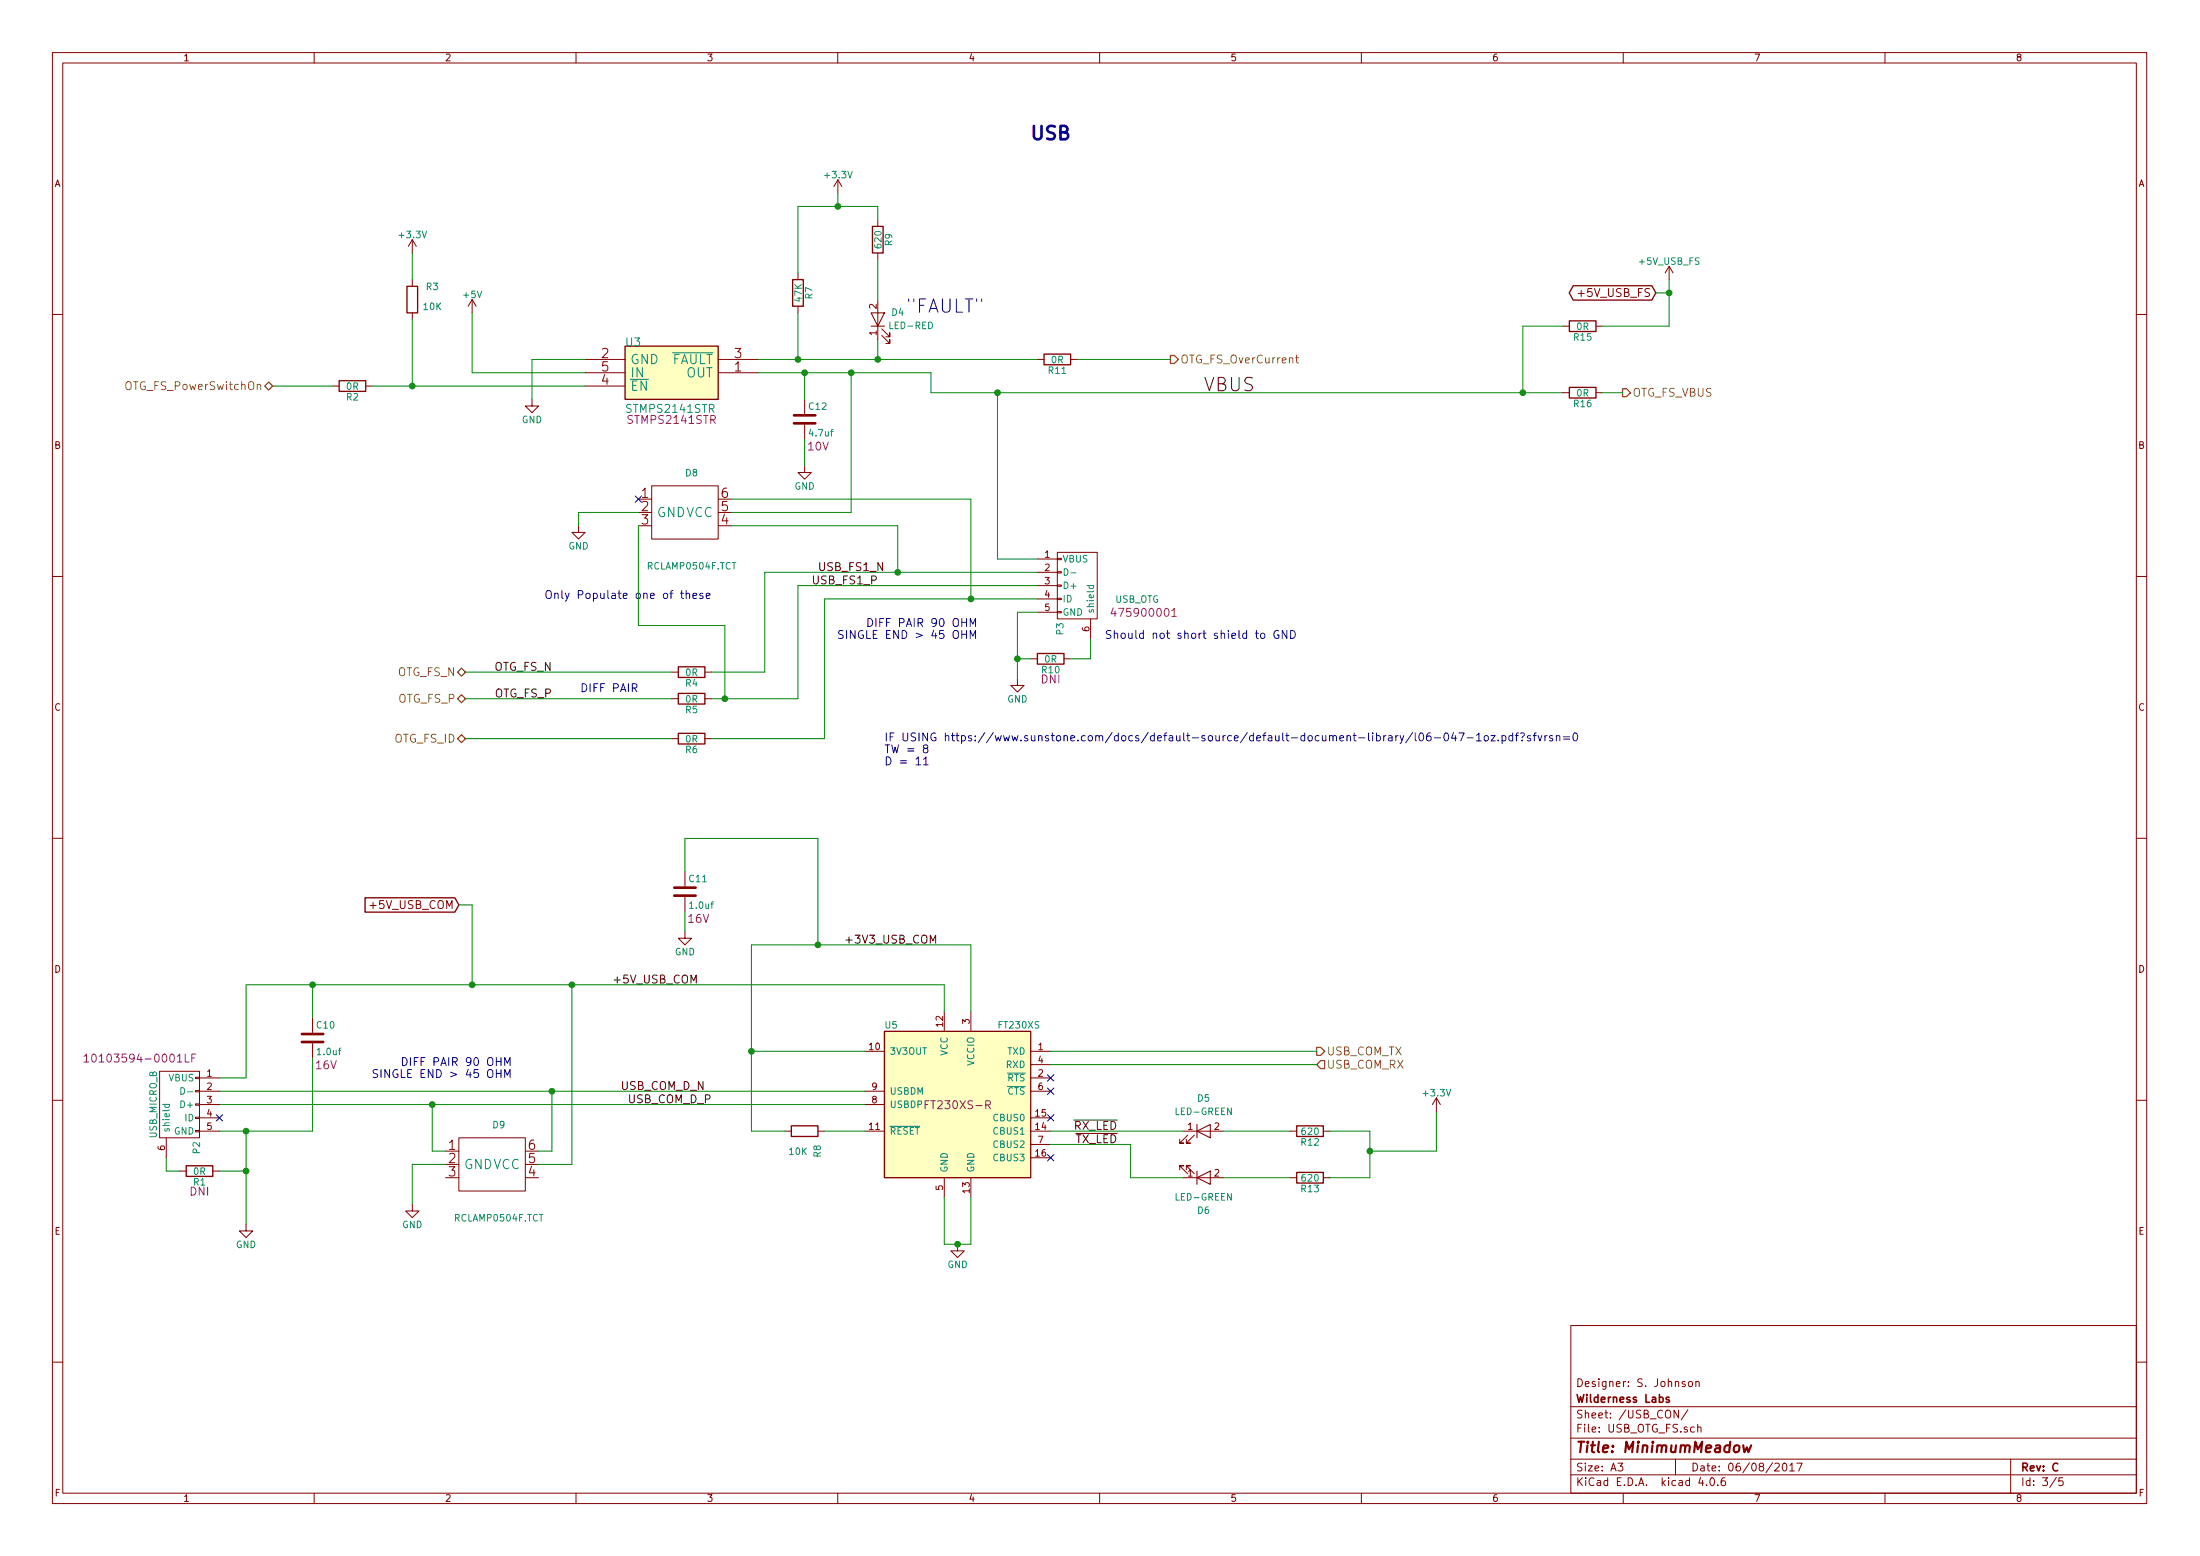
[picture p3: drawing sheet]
<svg xmlns="http://www.w3.org/2000/svg" width="420mm" height="297mm" viewBox="0 0 420 297" stroke-linecap="round" stroke-linejoin="round" font-family="sans-serif">
<g fill="none" stroke="#840000" stroke-width=".19">
<path d="M10 10h400v277h-400zM12 12h396v273.1h-396zM60 10v2M110 10v2M160 10v2M210 10v2M260 10v2M310 10v2M360 10v2M160 34.3l-.7 1.3M160 34.3v2.6M160 34.3l.8 1.3"/>
<path d="M78.7 45.8v2.5M78.7 53.4v1.2M78.7 59.7v1.3M78.7 45.8l-.7 1.2M78.7 45.8l.8 1.2M90.2 57.2l-.8 1.3M90.2 57.2v2.5M90.2 57.2l.7 1.3M152.4 52.1v1.3M152.4 58.5v1.2M167.6 41.9v1.3M167.6 48.3v1.3"/>
<path d="M167.6 57.2v7.6M318.8 50.8l-.8 1.3M318.8 50.8v2.6M318.8 50.8l.7 1.3M10 60h2M63.5 73.7h1.3M69.8 73.7h1.3M101.6 76.2v1.3h1.3l-1.3 1.3-1.3-1.3h1.3M111.8 71.2h7.6M111.8 68.6h7.6M111.8 73.7h7.6M137.2 71.2h7.6"/>
<path d="M137.2 68.6h7.6M153.7 76.2v2.8M168.4 64l1.5 1.6v-.8v.8h-.7M168.4 62.8l1.5 1.5v-.8v.8h-.7M198.1 68.6h1.3M204.5 68.6h1.2M298.4 75h1.3M298.4 62.3h1.3M304.8 75h1.3M304.8 62.3h1.3M408 60h2M124.5 92.7h12.7v10.2h-12.7z"/>
<path d="M153.7 88.9v1.3h1.2l-1.2 1.3-1.3-1.3h1.3M153.7 81.1v2.8M10 110h2M110.5 100.4v1.2h1.3l-1.3 1.3-1.3-1.3h1.3M198.1 106.7h3.8M198.1 109.3h3.8M198.1 111.8h3.8M198.1 114.3h3.8M198.1 116.9h3.8M201.9 105.4h7.6v12.7h-7.6zM201.9 106.6h.8v.2h-.8zM201.9 109.1h.8v.3h-.8z"/>
<path d="M201.9 111.7h.8v.2h-.8zM201.9 114.2h.8v.3h-.8zM201.9 116.7h.8v.3h-.8zM208.3 118.1v3.9M408 110h2M128.3 128.3h1.2M128.3 133.4h1.2M134.6 128.3h1.3M134.6 133.4h1.3M194.3 129.6v1.2h1.3l-1.3 1.3-1.3-1.3h1.3M196.8 125.8h1.3M203.2 125.8h1.3"/>
<path d="M128.3 141h1.2M134.6 141h1.3M10 160h2M130.8 177.8v1.3h1.3l-1.3 1.3-1.3-1.3h1.3M130.8 166.4v2.8M130.8 171.2v2.8M408 160h2M59.7 194.3v2.8M59.7 199.2v2.8M180.3 193.1v3.8M185.4 193.1v3.8M10 210h2"/>
<path d="M30.5 204.5h7.6v12.7h-7.6zM31.7 217.2v3.8M37.3 205.6h.8v.3h-.8zM37.3 208.2h.8v.2h-.8zM37.3 210.7h.8v.3h-.8zM37.3 213.3h.8v.2h-.8zM37.3 215.8h.8v.3h-.8zM38.1 205.8h3.8M38.1 208.3h3.8M38.1 210.9h3.8M38.1 215.9h3.8M38.1 213.4h3.8"/>
<path d="M87.6 217.2h12.7v10.2h-12.7zM149.9 215.9h1.2M156.2 215.9h1.3M165.1 200.7h3.8M165.1 208.3h3.8M165.1 210.9h3.8M165.1 215.9h3.8M196.8 200.7h3.9M196.8 205.8h3.9M196.8 203.2h3.9M196.8 208.3h3.9M196.8 218.5h3.9"/>
<path d="M196.8 215.9h3.9M196.8 213.4h3.9M226.1 215.9h7.6M226.8 216.7l-1.5 1.5h.8h-.8v-.7M228.1 216.7l-1.5 1.5h.7h-.7v-.7M246.4 215.9h1.2M252.7 215.9h1.3M274.3 209.6l-.7 1.3M274.3 209.6v2.5M274.3 209.6l.8 1.3M408 210h2M34.3 223.6h1.3"/>
<path d="M40.6 223.6h1.3M47 233.7v1.3h1.3l-1.3 1.3-1.3-1.3h1.3M78.7 229.9v1.3h1.3l-1.3 1.2-1.2-1.2h1.2M180.3 224.8v3.8M182.9 237.5v1.3h1.2l-1.2 1.3-1.3-1.3h1.3M185.4 224.8v3.8M196.8 221h3.9M225.3 223.3v-.8h.8h-.8l1.5 1.6M226.1 224.8h7.6M226.6 223.3v-.8h.7h-.7l1.5 1.6M246.4 224.8h1.2M252.7 224.8h1.3"/>
<path d="M300 253h108v32.1h-108zM10 260h2M300 278.5h108M300 274.5h108M300 268.5h108M309 279.3h.9l-.5 .6 .5 .1v.7l-.2 .1-.7-.1M320 278.5v3M320.6 269.2v1.5l-.9-1.5v1.5M321.8 263.8a.37 .37 0 0 0-.6 .1l.1 .2 .5 .2 .1 .1-.2 .3-.5-.1M322.4 269.1l-1.3 2M322.5 263.8l.2-.1 .5 .1v.6l-.1 .2-.4 .1-.2-.1zM323.9 263.8l.2-.1 .4 .1v.9"/>
<path d="M323.9 263.7v1M324.2 272.5l.2-.1 .4 .1 .1 .9M324.2 271.9v1.5M339 279.5l.5-.2 .3 .4-.9 1.1h.9M340.5 279.5l.2-.2a.81 .81 0 0 1 .6 .6 .81 .81 0 0 1-.3 .8l-.1 .1a.79 .79 0 0 1-.4-1.3zM341.8 279.7l.4-.4v1.5M343.2 279.3h1l-.7 1.5M384 278.5v6.6M408 260h2M60 285.1v1.9M110 285.1v1.9M160 285.1v1.9"/>
<path d="M210 285.1v1.9M260 285.1v1.9M300 281.5h108M310 285.1v1.9M324.8 282l-.4 1.1h1M325.9 283.5v.1M326.7 282.3l.2-.2a.81 .81 0 0 1 .6 .6 .81 .81 0 0 1-.3 .8l-.1 .1a.79 .79 0 0 1-.4-1.3zM328.1 283.5v.1M329.4 282.1a.59 .59 0 0 0-.7 .6l.1 .8 .2 .1 .5-.1 .1-.5-.2-.3h-.4l-.3 .3M341.8 280.8h.9M360 285.1v1.9M392.7 282l-1.2 2"/>
<path d="M394 282.1h-.8v.7l.2-.1h.5l.1 .3v.5l-.2 .1-.6-.1"/>
</g>
<path d="M332.9 275.9l.2 1.3 .5-.9 .3 .9 .5-1.3" fill="none" stroke="#840000" stroke-width=".41"/>
<path d="M318.8 266.8a.37 .37 0 0 0-.6 .1l.1 .2 .5 .2v.1l-.2 .3-.4-.1" fill="none" stroke="#840000" stroke-width=".3"/>
<path d="M49.1 73.5l.1-.1a.36 .36 0 0 1 .6 .2v.8M247.4 68.3h.6M247.6 67.8v1.3l.4 .2" fill="none" stroke="#848400" stroke-width=".19"/>
<path d="M51.3 72.9l.8 .8-.8 .8-.8-.8zM223.5 67.9h.8l.7 .7-.7 .8h-.8zM309.9 74.2h.7l.8 .8-.8 .7h-.7zM88.1 127.5l.8 .8-.8 .8-.7-.8zM88.1 132.6l.8 .8-.8 .7-.7-.7zM87.4 141l.7-.8 .8 .8-.8 .8zM251.5 199.9h.7l.8 .8-.8 .8h-.7zM252.2 202.5h.8v1.5h-.8l-.7-.8z" fill="none" stroke="#848400" stroke-width=".25"/>
<g fill="none" stroke="#840000" stroke-width=".25">
<path d="M77.7 54.6h2.1v5.1h-2.1zM151.4 53.4h2v5.1h-2zM166.6 43.2h2.1v5.1h-2.1zM300.5 54.5h15l.7 1.4-.7 1.4h-15l-.8-1.4zM64.8 72.7h5v2h-5zM119.4 66.1h17.8v10.1h-17.8zM199.4 67.6h5.1v2h-5.1zM299.7 74h5.1v2h-5.1zM299.7 61.3h5.1v2h-5.1zM129.5 127.3h5.1v2h-5.1zM129.5 132.4h5.1v2h-5.1zM129.5 140h5.1v2h-5.1z"/>
<path d="M198.1 124.8h5.1v2h-5.1zM69.7 171.4h17.2l.7 1.4-.7 1.3h-17.2zM168.9 196.9h27.9v27.9h-27.9zM151.1 214.9h5.1v2.1h-5.1zM247.6 214.9h5.1v2.1h-5.1zM35.6 222.5h5v2.1h-5zM247.6 223.8h5.1v2h-5.1z"/>
</g>
<g fill="#ffffc2" stroke="#ffffc2" stroke-width=".19">
<path d="M119.4 66.1h17.8v10.1h-17.8z"/>
<path d="M168.9 196.9h27.9v27.9h-27.9z"/>
</g>
<path d="M128.4 67.3h7.7M203.3 108.6a.64 .64 0 0 1 .7 .6 .64 .64 0 0 1-.7 .6zM204.5 109.4h1M207.6 111.8h1.3M208.1 111.8l-.1 .3 .3 .3 .5-.1v-.5M31.1 210.8h1.2M31.5 210.8v.4l.2 .2 .6-.1v-.5M34.5 207.6a.64 .64 0 0 1 .8 .7 .64 .64 0 0 1-.8 .6zM35.8 208.4h1M169.9 215h5.8M192.4 204.9h3.4M192.4 207.4h3.4" fill="none" stroke="#008484" stroke-width=".19"/>
<g fill="none" stroke="#008400" stroke-width=".19">
<path d="M160 36.9v2.5M78.7 48.3v5.1M90.2 59.7v11.5h21.6M152.4 59.7v8.9M167.6 41.9v-2.5h-15.2v12.7M167.6 49.6v7.6M316.2 55.9h2.6M318.8 53.4v8.9h-12.7M52.1 73.7h11.4M71.1 73.7h40.7M78.7 61v12.7M111.8 68.6h-10.2v7.6"/>
<path d="M144.8 68.6h53.3M144.8 71.2h33v3.8h120.6M153.7 71.2v5M162.6 71.2v26.6h-22.9M167.6 64.8v3.8M190.5 75v31.7h7.6M205.7 68.6h17.8M298.4 62.3h-7.6v12.7M306.1 75h3.8M121.9 97.8h-11.4v2.6M139.7 95.3h45.7v19M153.7 83.9v5"/>
<path d="M121.9 100.4v19h16.5v14M139.7 100.4h31.7v8.9M198.1 111.8h-45.7v21.6h-16.5M198.1 116.9h-3.8v12.7M198.1 109.3h-52.1v19h-10.1M198.1 114.3h-40.6v26.7h-21.6M88.9 133.4h39.4M88.9 128.3h39.4M194.3 125.8h2.5M208.3 122v3.8h-3.8M88.9 141h39.4M87.6 172.8h2.6v15.2"/>
<path d="M130.8 166.4v-6.3h25.4v20.3M130.8 174v3.8M59.7 188v6.3M109.2 188v34.3h-6.3M180.3 193.1v-5.1h-133.3v17.8h-5.1M185.4 193.1v-12.7h-41.9v35.5h6.4M41.9 208.3h123.2M41.9 210.9h123.2M47 215.9v17.8M59.7 202v13.9h-17.8M82.5 210.9v8.8h2.6M105.4 208.3v11.4h-2.5"/>
<path d="M143.5 200.7h21.6M157.5 215.9h7.6M200.7 200.7h50.8M200.7 203.2h50.8M200.7 215.9h25.4M200.7 218.5h15.2v6.3h10.2M233.7 215.9h12.7M254 215.9h7.6v8.9h-7.6M274.3 212.1v7.6h-12.7M31.7 221v2.6h2.6M41.9 223.6h5.1M85.1 222.3h-6.4v7.6"/>
<path d="M180.3 228.6v8.9h5.1v-8.9M233.7 224.8h12.7"/>
</g>
<g fill="#008400" stroke="#008400" stroke-width=".25">
<circle cx="152.4" cy="68.6" r=".51"/>
<circle cx="160" cy="39.4" r=".51"/>
<circle cx="167.6" cy="68.6" r=".51"/>
<circle cx="78.7" cy="73.7" r=".51"/>
<circle cx="194.3" cy="125.8" r=".51"/>
<circle cx="190.5" cy="75" r=".51"/>
<circle cx="153.7" cy="71.2" r=".51"/>
<circle cx="290.8" cy="75" r=".51"/>
<circle cx="156.2" cy="180.4" r=".51"/>
<circle cx="182.9" cy="237.5" r=".51"/>
<circle cx="143.5" cy="200.7" r=".51"/>
<circle cx="47" cy="223.6" r=".51"/>
<circle cx="59.7" cy="188" r=".51"/>
<circle cx="47" cy="215.9" r=".51"/>
<circle cx="261.6" cy="219.7" r=".51"/>
<circle cx="171.5" cy="109.3" r=".51"/>
<circle cx="90.2" cy="188" r=".51"/>
<circle cx="162.6" cy="71.2" r=".51"/>
<circle cx="138.4" cy="133.4" r=".51"/>
<circle cx="185.4" cy="114.3" r=".51"/>
<circle cx="109.2" cy="188" r=".51"/>
<circle cx="105.4" cy="208.3" r=".51"/>
<circle cx="82.6" cy="210.9" r=".51"/>
<circle cx="318.8" cy="55.9" r=".51"/>
</g>
<path d="M166.4 59.7h2.5l-1.3 2.6zM166.4 62.3h2.5M228.6 215.9l2.5-1.2v2.5zM228.6 214.7v2.5M228.6 224.8l2.5-1.2v2.5zM228.6 223.6v2.5" fill="none" stroke="#840000" stroke-width=".2"/>
<path d="M212.6 116.1l-.4 1.1h1M223.8 116.6l.5-.5v1.6M223.8 117.7h.9M16.1 201.7l.4-.5v1.6M16.1 202.8h.8M35.4 201.2v1.6h.7M36.6 202h.5M37.4 201.2h-.8v1.6M176.7 210.9h.5M177.4 210.1h-.7v1.5" fill="none" stroke="#840084" stroke-width=".19"/>
<g fill="none" stroke="#0000c2" stroke-width=".19">
<path d="M104.3 113a.5 .5 0 0 1 .6-.3 .5 .5 0 0 1 .4 .5l-.1 .9a.53 .53 0 0 1-.6 .2 .53 .53 0 0 1-.3-.5zM105.9 113.4l.1-.1a.36 .36 0 0 1 .6 .2v.8M105.9 113.2v1.1M107.3 112.7v1.4l.2 .2M134.9 113.8l.7-.2-.1-.3-.4-.1-.2 .3 .1 .7h.5M165.8 118.1a.77 .77 0 0 1 .9 .7 .77 .77 0 0 1-.9 .8zM161 120.4a.62 .62 0 0 0-.8 .1v.4l.8 .4v.4a.62 .62 0 0 1-.9 .1M161.7 120.4v1.5M163.3 120.4v1.5l-.9-1.5v1.5M212.2 120.4a.62 .62 0 0 0-.8 .1v.4l.7 .4v.4a.62 .62 0 0 1-.8 .1M212.8 121l.1-.1a.36 .36 0 0 1 .6 .2v.8M212.8 120.4v1.5"/>
<path d="M214.2 121l.2-.1 .4 .1 .1 .6-.1 .2-.4 .1-.2-.2zM246.5 120.4a.77 .77 0 0 1 .9 .7 .77 .77 0 0 1-.9 .8zM273.2 139.9l-.5 .1a.99 .99 0 0 0 0 1.4l.6-.1v-.5l-.3-.3h-.3l-.3 .3M277.6 139.8l-.4 1.1h1M278.6 139.9h1l-.6 1.5M288.9 139.9v1.5M290 139.9l-.4 .2v1.3M290.4 140l.5-.1a.39 .39 0 0 1 .2 .4 .39 .39 0 0 1-.3 .4l-.1 .2M293.4 139.9l-.4 .2v1.3M174.9 146h.9M176.4 144.9l.4-.4v1.5M176.4 146h.9"/>
<path d="M176.6 142.9l-.3-.3 .1-.2 .2-.2 .5 .1 .1 .2-.1 .2-.6 .2-.2 .2v.3l.3 .3h.3l.3-.3v-.3l-.3-.2M271.1 140.1l.3-.2a.81 .81 0 0 1 .5 .8 .81 .81 0 0 1-.5 .7l-.3-.1-.1-.4zM274 140.9h1.1M275.9 140.1l.2-.2a.81 .81 0 0 1 .6 .8 .81 .81 0 0 1-.6 .7l-.2-.1-.1-.4zM278 140.4v1M280.2 140.9h1.2M282 140.3l.4-.4v1.5M282 141.4h.9M283.5 140.6l.2-.2 .5 .2 .1 .6-.2 .2h-.4l-.2-.1zM284.8 140.4h.7l-.7 1h.7M286.1 141.3v.1M286.9 140.5l.4-.1 .3 .3v.5l-.1 .2h-.6"/>
<path d="M286.9 140.4v1.5M288.9 140.5l-.4-.1-.3 .3v.5l.1 .2h.6M289.4 140.4h.6M290.7 141.3v.1M292.3 140.5l-.4-.1-.2 .3 .1 .2 .5 .1v.4h-.6M292.8 140.4h.6M293.8 140.4l.3 1 .4-1M295 140.4v1M295.5 140.4l-.3 .1-.2 .2M296.5 140.5l-.4-.1-.2 .3 .1 .2 .5 .1v.4h-.6M297.2 140.6l.1-.1a.36 .36 0 0 1 .6 .2v.7M297.2 140.4v1"/>
<path d="M298.6 140.7h1.2M298.6 141.1h1.2M300.6 140.1l.2-.2a.81 .81 0 0 1 .5 .8 .81 .81 0 0 1-.5 .7l-.2-.1-.2-.4zM72.1 204.3a.62 .62 0 0 0-.8 0v.5l.8 .3v.4a.62 .62 0 0 1-.9 .1M72.8 204.2v1.5M74.4 204.2v1.5l-.9-1.5v1.5M76.9 201.9a.77 .77 0 0 1 .9 .8 .77 .77 0 0 1-.9 .7z"/>
</g>
<path d="M151.6 79.3h4.1M151.6 80.8h4.1M128.8 171h4M128.8 169.5h4M57.7 198.9h4M57.7 197.4h4" fill="none" stroke="#840000" stroke-width=".51"/>
<path d="M161.6 179.5h1.1M205.1 213.8h8.3M205.4 216.4h8" fill="none" stroke="#000" stroke-width=".19"/>
<path d="M121.3 94.7l1.2 1.2M122.5 94.7l-1.2 1.2M41.3 212.8l1.2 1.2M42.5 212.8l-1.2 1.2M200.1 207.7l1.2 1.2M200.1 205.2l1.2 1.2M200.1 212.8l1.2 1.2M201.3 207.7l-1.2 1.2M201.3 205.2l-1.2 1.2M201.3 212.8l-1.2 1.2M200.1 220.4l1.2 1.2M201.3 220.4l-1.2 1.2" fill="none" stroke="#000084" stroke-width=".19"/>
<g font-size="3.5" fill="#0000c2">
<text x="196.8" y="26.7">USB</text>
<text x="173" y="59.7">&quot;FAULT&quot;</text>
</g>
<text font-size="3.5" x="229.9" y="74.7">VBUS</text>
<text font-size="2.8" fill="#840000" x="301" y="277.3">Title: MinimumMeadow</text>
<g font-size="2.5" fill="#840000">
<text x="114.9" y="68.4">2</text>
<text x="114.9" y="70.9">5</text>
<text x="140.3" y="70.9">1</text>
<text x="140.3" y="68.4">3</text>
<text x="114.9" y="73.4">4</text>
<text x="122.5" y="95">1</text>
<text x="137.7" y="95">6</text>
<text x="122.5" y="97.6">2</text>
<text x="122.5" y="100.1">3</text>
<text x="137.7" y="100.1">4</text>
<text x="137.7" y="97.6">5</text>
<text x="85.7" y="219.5">1</text>
<text x="100.9" y="219.5">6</text>
<text x="85.7" y="222">2</text>
<text x="85.7" y="224.6">3</text>
<text x="100.9" y="224.6">4</text>
<text x="100.9" y="222">5</text>
</g>
<g font-size="2.5" fill="#008484">
<text x="120.4" y="69.5">GND</text>
<text x="128" y="69.5">FAULT</text>
<text x="120.4" y="74.6">EN</text>
<text x="120.4" y="72">IN</text>
<text x="130.9" y="72">OUT</text>
<text x="125.5" y="98.7">GNDVCC</text>
<text x="88.6" y="223.2">GNDVCC</text>
</g>
<g font-size="2.1" fill="#840000">
<text x="301.9" y="56.7">+5V_USB_FS</text>
<text x="71.1" y="173.5">+5V_USB_COM</text>
<text x="301" y="267.8">Wilderness Labs</text>
<text x="301" y="264.8">Designer: S. Johnson</text>
<text x="301" y="273.5">File: USB_OTG_FS.sch</text>
<text x="301" y="270.8">Sheet: /USB_CON/</text>
<text x="301" y="280.9">Size: A3</text>
<text x="323" y="280.9">Date: 06/08/2017</text>
<text x="386" y="280.9">Rev: C</text>
<text x="301" y="283.7">KiCad E.D.A. kicad 4.0.6</text>
<text x="386" y="283.7">Id: 3/5</text>
</g>
<g font-size="2.1" fill="#008484">
<text x="119.6" y="66.1">U3</text>
<text x="119.9" y="78.8">STMPS2141STR</text>
</g>
<g font-size="2.1" fill="#848400">
<text x="225.5" y="69.4">OTG_FS_OverCurrent</text>
<text x="24.3" y="74.5">OTG_FS_PowerSwitchOn</text>
<text x="311.8" y="75.7">OTG_FS_VBUS</text>
<text x="75.8" y="129.1">OTG_FS_N</text>
<text x="75.9" y="134.1">OTG_FS_P</text>
<text x="75.2" y="141.8">OTG_FS_ID</text>
<text x="253.4" y="201.5">USB_COM_TX</text>
<text x="253.4" y="204">USB_COM_RX</text>
</g>
<g font-size="2.1" fill="#840084">
<text x="120.1" y="80.9">STMPS2141STR</text>
<text x="154.3" y="86">10V</text>
<text x="213.1" y="117.7">475900001</text>
<text x="198.8" y="130.4">DNI</text>
<text x="131.5" y="176.2">16V</text>
<text x="18" y="202.8">10103594-0001LF</text>
<text x="60.4" y="204.1">16V</text>
<text x="177.3" y="211.7">FT230XS-R</text>
<text x="36.3" y="228.2">DNI</text>
</g>
<g font-size="2.1">
<text x="155.5" y="111.5">USB_FS1_P</text>
<text x="156.6" y="109">USB_FS1_N</text>
<text x="94.2" y="128.1">OTG_FS_N</text>
<text x="94.3" y="133.1">OTG_FS_P</text>
<text x="162.3" y="180.1">+3V3_USB_COM</text>
<text x="117.7" y="187.7">+5V_USB_COM</text>
<text x="118.6" y="208.1">USB_COM_D_N</text>
<text x="120" y="210.6">USB_COM_D_P</text>
<text x="205" y="215.7">RX_LED</text>
<text x="205.2" y="218.2">TX_LED</text>
</g>
<g font-size="2.1" fill="#0000c2">
<text x="108.5" y="114.3">Only Populate one of these</text>
<text x="167.8" y="119.7">DIFF PAIR 90 OHM</text>
<text x="163.4" y="122">SINGLE END &gt; 45 OHM</text>
<text x="216.1" y="122">Should not short shield to GND</text>
<text x="111.5" y="132.1">DIFF PAIR</text>
<text x="168.9" y="141.5">IF USING https://www.sunstone.com/docs/default-source/default-document-library/l06-047-1oz.pdf?sfvrsn=0</text>
<text x="168.9" y="143.8">TW = 8</text>
<text x="168.9" y="146.1">D = 11</text>
<text x="78.9" y="203.5">DIFF PAIR 90 OHM</text>
<text x="74.5" y="205.8">SINGLE END &gt; 45 OHM</text>
</g>
<g font-size="1.8" fill="#840000">
<text x="35" y="11.7">1</text>
<text x="85" y="11.7">2</text>
<text x="135" y="11.7">3</text>
<text x="185" y="11.7">4</text>
<text x="235" y="11.7">5</text>
<text x="285" y="11.7">6</text>
<text x="335" y="11.7">7</text>
<text x="385" y="11.7">8</text>
<text x="10.4" y="35.7">A</text>
<text x="408.4" y="35.7">A</text>
<text x="167.4" y="58.9" transform="rotate(-90 167.4 58.9)">2</text>
<text x="167.4" y="64" transform="rotate(-90 167.4 64)">1</text>
<text x="10.4" y="85.7">B</text>
<text x="408.4" y="85.7">B</text>
<text x="199.5" y="106.5">1</text>
<text x="199.5" y="109">2</text>
<text x="199.5" y="111.5">3</text>
<text x="199.5" y="114.1">4</text>
<text x="199.5" y="116.6">5</text>
<text x="208" y="120.5" transform="rotate(-90 208 120.5)">6</text>
<text x="10.4" y="135.7">C</text>
<text x="408.4" y="135.7">C</text>
<text x="10.4" y="185.7">D</text>
<text x="408.4" y="185.7">D</text>
<text x="180.1" y="195.9" transform="rotate(-90 180.1 195.9)">12</text>
<text x="185.2" y="195.5" transform="rotate(-90 185.2 195.5)">3</text>
<text x="166" y="200.4">10</text>
<text x="198.3" y="200.4">1</text>
<text x="198.3" y="203">4</text>
<text x="39.5" y="205.5">1</text>
<text x="39.5" y="208.1">2</text>
<text x="166.5" y="208.1">9</text>
<text x="198.3" y="205.5">2</text>
<text x="198.3" y="208.1">6</text>
<text x="39.5" y="210.6">3</text>
<text x="39.5" y="213.1">4</text>
<text x="39.5" y="215.7">5</text>
<text x="166" y="215.7">11</text>
<text x="166.5" y="210.6">8</text>
<text x="197.8" y="215.7">14</text>
<text x="197.8" y="213.1">15</text>
<text x="226.8" y="215.7">1</text>
<text x="231.9" y="215.7">2</text>
<text x="31.5" y="219.6" transform="rotate(-90 31.5 219.6)">6</text>
<text x="197.8" y="220.8">16</text>
<text x="198.3" y="218.2">7</text>
<text x="180.1" y="227.2" transform="rotate(-90 180.1 227.2)">5</text>
<text x="185.2" y="227.7" transform="rotate(-90 185.2 227.7)">13</text>
<text x="226.8" y="224.6">1</text>
<text x="231.9" y="224.6">2</text>
<text x="10.4" y="235.7">E</text>
<text x="408.4" y="235.7">E</text>
<text x="10.5" y="285.7">F</text>
<text x="35" y="286.7">1</text>
<text x="85" y="286.7">2</text>
<text x="135" y="286.7">3</text>
<text x="185" y="286.7">4</text>
<text x="235" y="286.7">5</text>
<text x="285" y="286.7">6</text>
<text x="335" y="286.7">7</text>
<text x="385" y="286.7">8</text>
<text x="408.5" y="285.7">F</text>
</g>
<g font-size="1.8" fill="#008484">
<text x="157.7" y="34">+3.3V</text>
<text x="76.4" y="45.5">+3.3V</text>
<text x="168.4" y="47.2" transform="rotate(-90 168.4 47.2)">620</text>
<text x="170.4" y="46.9" transform="rotate(-90 170.4 46.9)">R9</text>
<text x="313.2" y="50.5">+5V_USB_FS</text>
<text x="80.9" y="59.2">10K</text>
<text x="81.4" y="55.4">R3</text>
<text x="88.6" y="56.9">+5V</text>
<text x="153.1" y="57.5" transform="rotate(-90 153.1 57.5)">47K</text>
<text x="155.1" y="57" transform="rotate(-90 155.1 57)">R7</text>
<text x="170.1" y="62.8">LED-RED</text>
<text x="170.3" y="60.3">D4</text>
<text x="300.6" y="65">R15</text>
<text x="301.1" y="63">0R</text>
<text x="200.3" y="71.4">R11</text>
<text x="200.8" y="69.3">0R</text>
<text x="66.2" y="76.4">R2</text>
<text x="66.2" y="74.4">0R</text>
<text x="300.6" y="77.7">R16</text>
<text x="301.1" y="75.7">0R</text>
<text x="99.6" y="80.8">GND</text>
<text x="154.5" y="78.2">C12</text>
<text x="154.7" y="83.3">4.7uf</text>
<text x="131" y="90.9">D8</text>
<text x="151.7" y="93.5">GND</text>
<text x="108.5" y="104.9">GND</text>
<text x="202.9" y="107.4">VBUS</text>
<text x="123.8" y="108.7">RCLAMP0504F.TCT</text>
<text x="202.9" y="112.4">D+</text>
<text x="202.9" y="115">ID</text>
<text x="202.9" y="117.5">GND</text>
<text x="208.9" y="117.1" transform="rotate(-90 208.9 117.1)">shield</text>
<text x="212.9" y="115">USB_OTG</text>
<text x="203.1" y="121.1" transform="rotate(-90 203.1 121.1)">P3</text>
<text x="131" y="131">R4</text>
<text x="131" y="129">0R</text>
<text x="199" y="128.5">R10</text>
<text x="199.5" y="126.5">0R</text>
<text x="131" y="136.1">R5</text>
<text x="131" y="134.1">0R</text>
<text x="192.4" y="134.1">GND</text>
<text x="131" y="143.7">R6</text>
<text x="131" y="141.7">0R</text>
<text x="131.7" y="168.4">C11</text>
<text x="131.9" y="173.5">1.0uf</text>
<text x="128.9" y="182.4">GND</text>
<text x="60.6" y="196.3">C10</text>
<text x="169.1" y="196.3">U5</text>
<text x="190.8" y="196.3">FT230XS</text>
<text x="60.7" y="201.4">1.0uf</text>
<text x="169.9" y="201.3">3V3OUT</text>
<text x="181" y="201.6" transform="rotate(-90 181 201.6)">VCC</text>
<text x="186.1" y="203.5" transform="rotate(-90 186.1 203.5)">VCCIO</text>
<text x="192.1" y="203.9">RXD</text>
<text x="192.3" y="201.3">TXD</text>
<text x="32.2" y="206.4">VBUS</text>
<text x="169.9" y="209">USBDM</text>
<text x="192.3" y="206.4">RTS</text>
<text x="192.3" y="209">CTS</text>
<text x="272" y="209.3">+3.3V</text>
<text x="34.8" y="211.5">D+</text>
<text x="35.3" y="214">ID</text>
<text x="94.1" y="215.4">D9</text>
<text x="169.9" y="211.5">USBDP</text>
<text x="189.8" y="214">CBUS0</text>
<text x="224.7" y="212.8">LED-GREEN</text>
<text x="228.8" y="210.3">D5</text>
<text x="29.9" y="217.3" transform="rotate(-90 29.9 217.3)">USB_MICRO_B</text>
<text x="32.4" y="216.2" transform="rotate(-90 32.4 216.2)">shield</text>
<text x="33.1" y="216.6">GND</text>
<text x="38.2" y="220.2" transform="rotate(-90 38.2 220.2)">P2</text>
<text x="150.8" y="220.5">10K</text>
<text x="156.7" y="220.9" transform="rotate(-90 156.7 220.9)">R8</text>
<text x="169.9" y="216.6">RESET</text>
<text x="189.8" y="219.1">CBUS2</text>
<text x="189.8" y="216.6">CBUS1</text>
<text x="189.8" y="221.7">CBUS3</text>
<text x="248.6" y="218.7">R12</text>
<text x="248.7" y="216.6">620</text>
<text x="37" y="226.3">R1</text>
<text x="37" y="224.3">0R</text>
<text x="181" y="223.8" transform="rotate(-90 181 223.8)">GND</text>
<text x="186.1" y="223.8" transform="rotate(-90 186.1 223.8)">GND</text>
<text x="248.6" y="227.6">R13</text>
<text x="248.7" y="225.5">620</text>
<text x="87" y="233.2">RCLAMP0504F.TCT</text>
<text x="224.7" y="229.2">LED-GREEN</text>
<text x="228.8" y="231.7">D6</text>
<text x="45" y="238.2">GND</text>
<text x="76.8" y="234.4">GND</text>
<text x="180.9" y="242">GND</text>
</g>
</svg>
